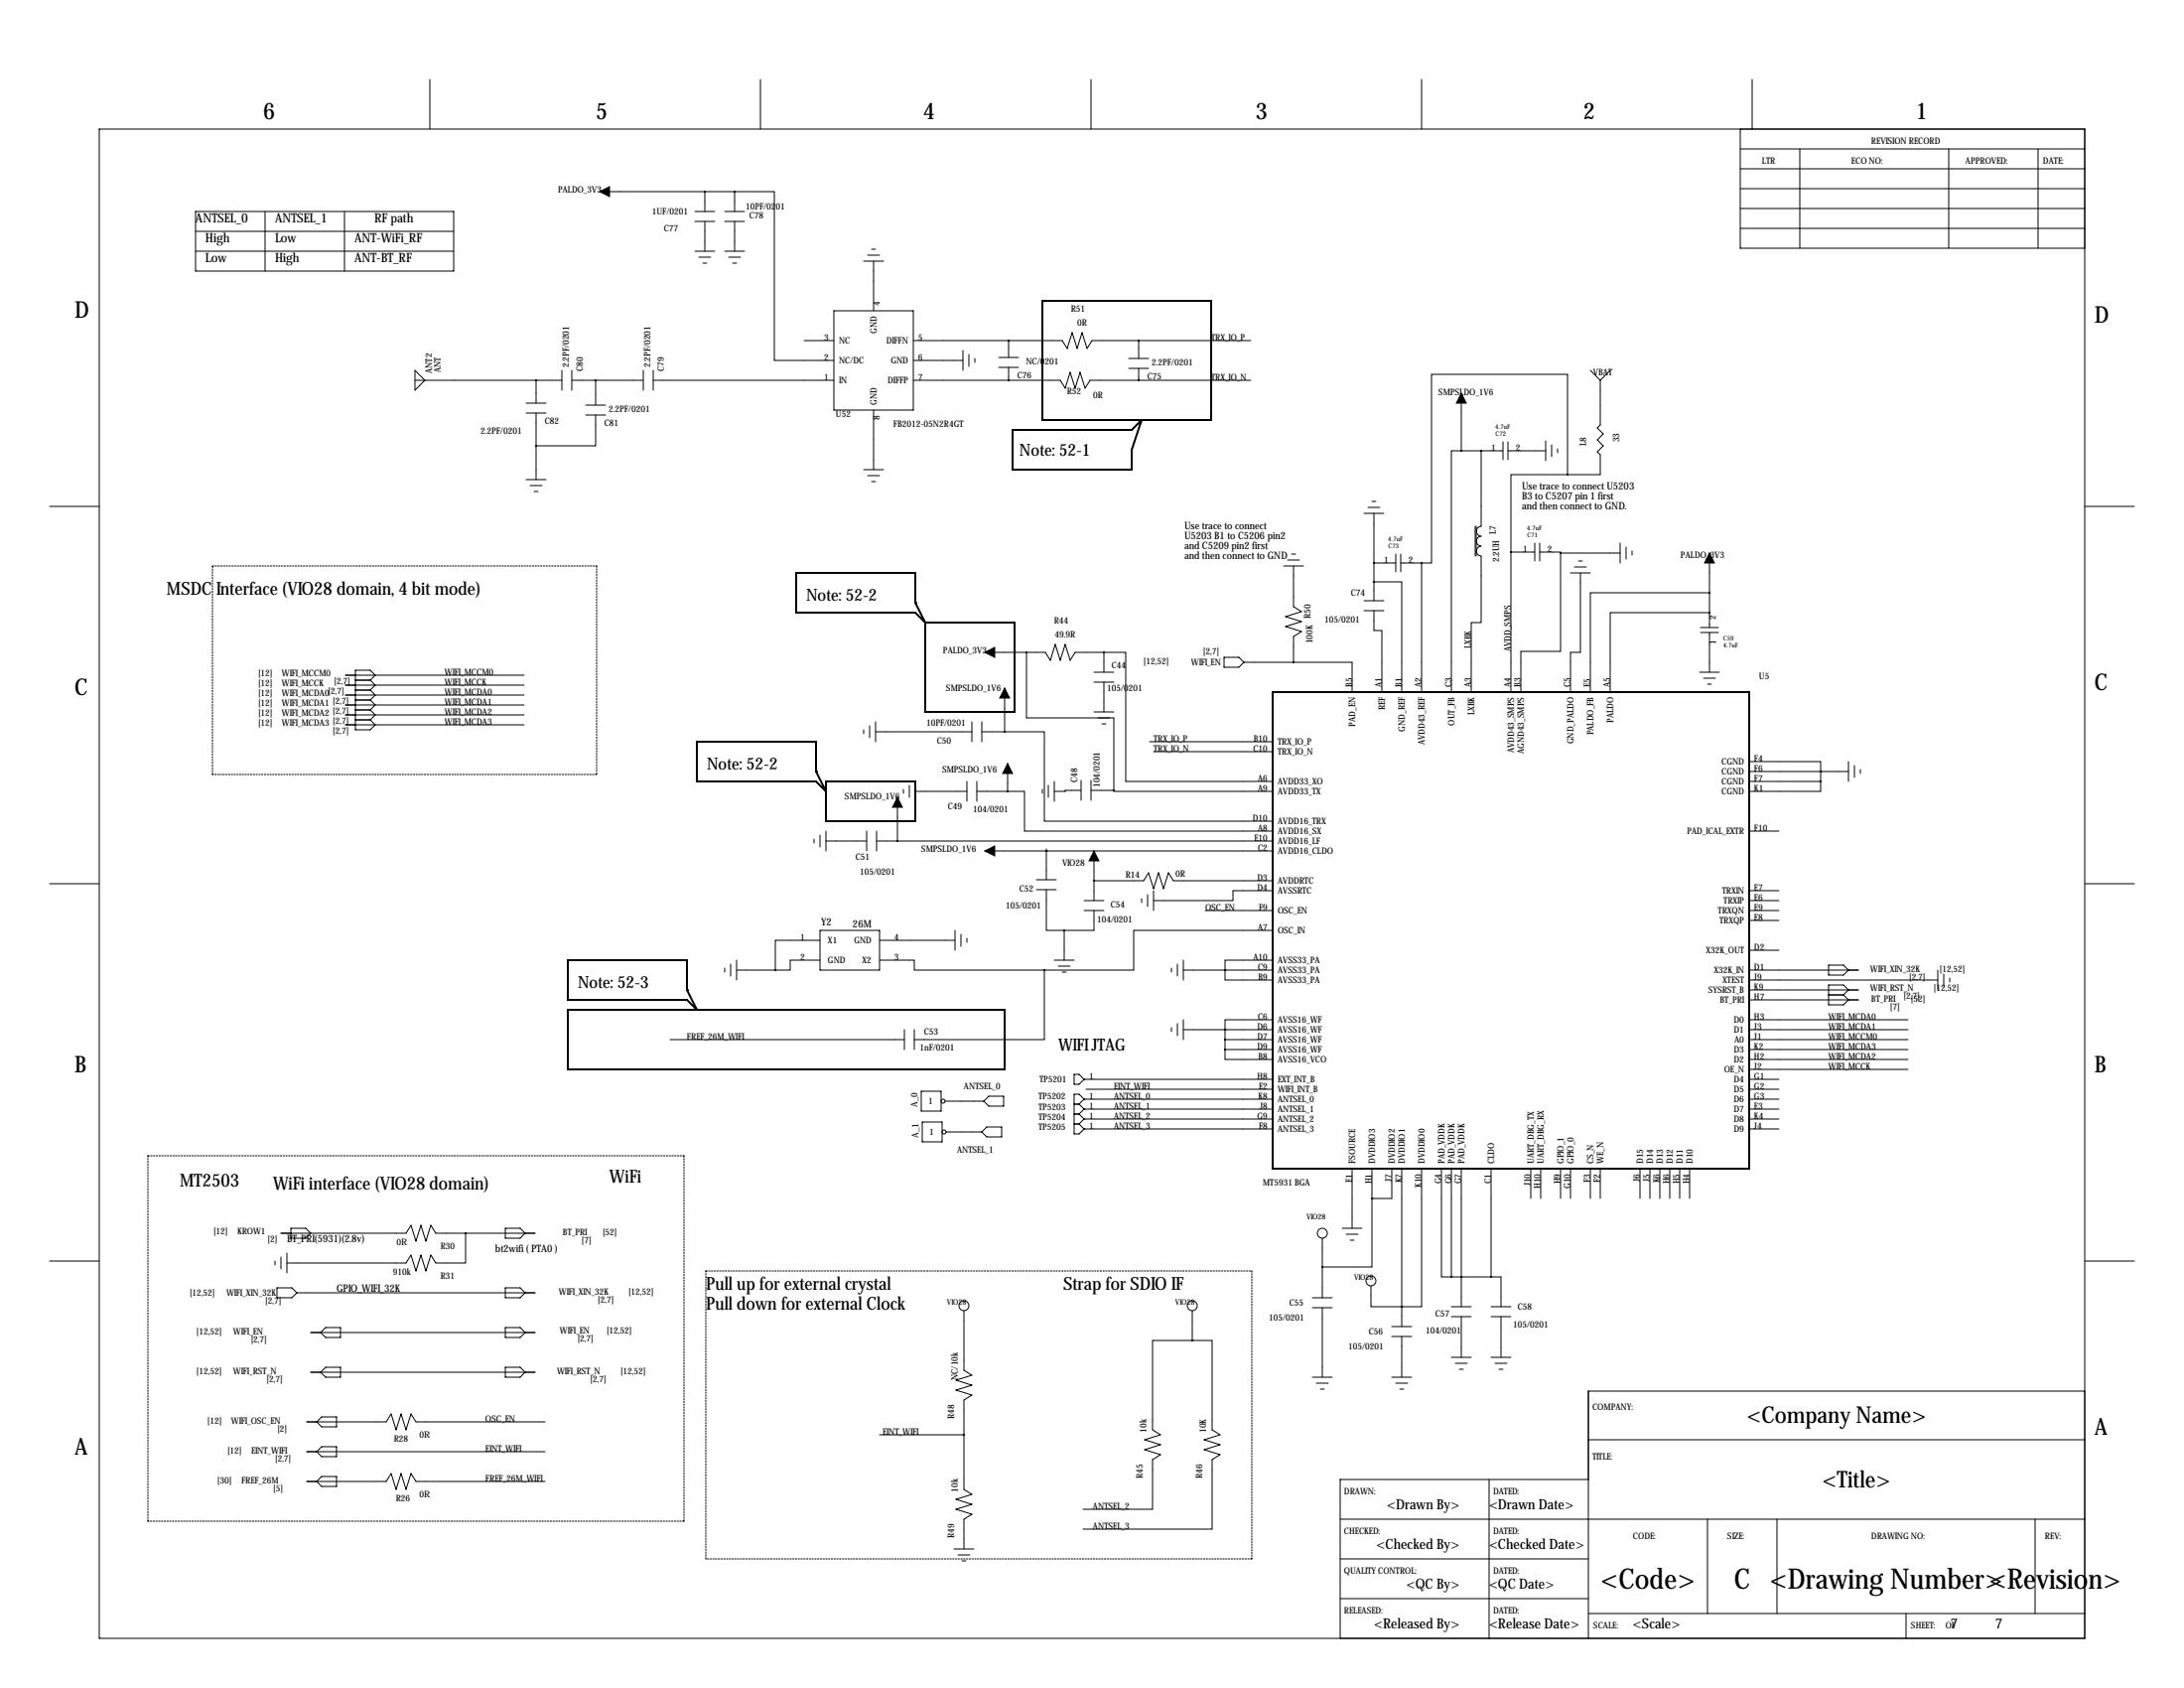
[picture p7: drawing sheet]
<svg xmlns="http://www.w3.org/2000/svg" width="559mm" height="432mm" viewBox="0 0 559 432" stroke-linecap="round" stroke-linejoin="round" font-family="sans-serif">
<g fill="none" stroke="#000" stroke-width=".25">
<path d="M25.4 33h508v386.1h-508zM110 20.3v12.7M194.6 20.3v12.7M279.1 20.3v12.7M363.7 20.3v12.7M445.3 38.1h88.1M445.3 33v30.5h88.1M448.3 20.3v12.7M460.5 38.1v25.4M498.6 38.1v25.4M521.5 38.1v25.4M50 54.1h66.1v15.2h-66.1z"/>
<path d="M50 59.2h66.1M67.8 54.1v15.2M88.1 54.1v15.2M153.4 49h34.6M177.8 54.1h5.1M177.8 56.6h5.1M180.3 49v5.1M180.3 56.6v7.7M185.4 54.1h5.1M185.4 56.6h5.1M188 49h10.1v43.2h15.3M188 49v5.1"/>
<path d="M188 56.6v7.7M445.3 48.3h88.1M445.3 43.2h88.1M445.3 53.3h88.1M445.3 58.4h88.1M50 64.3h66.1M177.8 64.3h5.1M178.8 65.8h3.1M179.8 67.3h1M185.4 64.3h5.1M186.4 65.8h3.1M187.5 67.3h1"/>
<path d="M213.4 79.5h20.3v25.4h-20.3zM221 66.8h5.1M222 65.3h3M223 63.8h1M223.5 66.8v12.7M106.2 97.3h37.6M106.2 94.7l2.5 2.6-2.5 2.5zM137.2 97.3v5.8M143.8 94.7v5.1M146.3 97.3h18.3M146.3 94.7v5.1M152.4 97.3v6.3"/>
<path d="M164.6 94.7v5.1M167.1 97.3h46.3M167.1 94.7v5.1M205.7 87.1h7.7M233.7 97.3h37.6l1.2 2 1.3-4.1 1.3 4.1 1.3-4.1 1.2 4.1 1.3-2h41.1M233.7 92.2h12.7M233.7 87.1h38.1l1.2 2.1 1.3-4.1 1.3 4.1 1.3-4.1 1.2 4.1 1.3-2.1h40.6M246.4 89.7v5M247.9 90.7v3M249.4 91.7v1M255.5 91.4h5.1M255.5 94h5.1"/>
<path d="M258.1 87.1v4.3M258.1 94v3.3M288.8 91.7h5.1M288.8 94.2h5.1M291.3 87.1v4.6M291.3 94.2v3.1M406.9 94.7l2.5 2.6M409.4 97.3v11.4l-.7 .8 1.5 1.5-1.5 1.5 1.5 1.5-1.5 1.6 .7 .7v5.1h-8.3M412 94.7l-2.6 2.6M134.6 103.1h5.1M134.6 105.7h5.1M137.2 105.7v17"/>
<path d="M149.9 103.6h5M149.9 106.2h5M152.4 106.2v7.8h-15.2M223.5 104.9v15.2M373.9 115.3h-2.6v61.7M373.9 100.6v14.7M373.9 115.3h10.7M379 115.3v19.3a1.27 1.27 0 0 0-1.3 1.3 1.27 1.27 0 0 0 1.3 1.3 1.27 1.27 0 0 0-1.3 1.2 1.27 1.27 0 0 0 1.3 1.3 1.27 1.27 0 0 0-1.3 1.3 1.27 1.27 0 0 0 1.3 1.2v17.1h-2.6v17.7M384.6 113v4.6M385.8 115.3h9.7M385.8 113v4.6M395.5 112.8v5.1"/>
<path d="M397 113.8v3M398.5 114.8v1M12.7 129.5h12.7M134.6 122.7h5.1M135.6 124.2h3.1M136.7 125.7h1M221 120.1h5.1M222 121.7h3M223 123.2h1M349 131.3h5.1M350 129.8h3.1M351 128.3h1"/>
<path d="M351.5 131.3v22.4M377.4 134.6v7.6M377.7 134.6v7.6M392.7 138.9v4.6M394 138.9v4.6M401.1 121.4h-14.5v19.8M401.1 121.4v-25.6h-34.8v48.2h-2.6M414.5 138.9v5.1M416.1 140v3M533.4 129.5h12.7M328.4 144.8h5.1M329.4 143.3h3.1"/>
<path d="M330.5 141.7h1M331 144.8v10.4l2 1.3-4.1 1.2 4.1 1.3-4.1 1.3 4.1 1.2-2 1.3v6.6M349 156.2h5.1M349 153.7h5.1M351.5 148.8h7.1v28.2M351.5 156.2v5.1h2.1v15.7M351.5 144h5.6M357.1 141.7v4.6M358.4 144h5.3M358.4 141.7v4.6M363.7 144v33M386.6 141.2v35.8"/>
<path d="M386.6 141.2h6.1M394 141.2h5.3v.3M399.3 141.5v25.1h-10.2v10.4M399.3 141.5h15.2M401.8 146.6h5.1M402.8 145h3.1M403.9 143.5h1M404.4 146.6v20.3h-2.6v10.1M417.6 141v1M437.4 151.6h-30.5v25.4M437.4 156.7h-25.4v20.3M437.4 141.5v19"/>
<path d="M88.4 172.7h45.7M88.4 177.8h45.7M88.4 175.3h45.7M90.9 174h3.8M90.9 176.5h3.8M90.9 179.1h3.8M94.7 174l1.3-1.3-1.3-1.3h-3.8v15.3h3.8l1.3-1.3-1.3-1.3M94.7 176.5l1.3 1.3-1.3 1.3M94.7 174l1.3 1.3-1.3 1.2M94.7 179.1l1.3 1.2-1.3 1.3M252 166.9h15.5l1.2 2 1.3-4.1 1.3 4.1 1.2-4.1 1.3 4.1 1.3-2h7.3M257 176v11.2"/>
<path d="M262.6 166.9v16.7h22.4v18.6M279.9 174.5h5.1M279.9 172h5.1M282.4 166.9h5.6v33h37.6M282.4 166.9v5.1M282.4 174.5v7.6M313.2 168.1h3.8l1.3 1.3-1.3 1.3h-3.8zM318.3 169.4h27.6v7.6M434.8 172h5.1M435.1 160.5h4.6M435.1 161.8h4.6M435.9 173.5h3"/>
<path d="M436.9 175h1M437.4 161.8v10.2M88.4 180.3h45.7M88.4 182.9h45.7M88.4 185.4h45.7M90.9 181.6h3.8M90.9 184.1h3.8M94.7 181.6l1.3 1.3-1.3 1.2M221 186.7v1M222.5 185.7v3M224 187.2h24.7M224 184.7v5"/>
<path d="M234.2 199.9v5.1M247.4 199.9v5.1M248.7 184.7v5M249.9 199.9v5.1M251.2 184.7v5M251.2 187.2h5.8M257 187.2h10.2v22.9h58.4M257.8 195.3v7.1M269.7 199.9v5.1M276.6 199.6v5.1M279.1 199.6v5.1M279.9 182.1h5.1"/>
<path d="M280.9 183.6h3.1M281.9 185.2h1.1M294.1 189.7h31.5M295.1 192.3h30.5M447.5 194.8h18.3v2.6M447.5 197.4h25.4M447.5 199.9h18.3M465.8 197.4h.1M465.8 199.9v2.5h-18.3M465.8 197.4v2.5M472.9 194.8v5.1M474.5 195.8v3.1"/>
<path d="M476 196.8v1.1M208.3 214.6v1M209.8 213.6v3.1M211.3 215.1h10.4M211.3 212.6v5.1M221.7 212.6v5.1M224.3 215.1h101.3M224.3 212.6v5.1M229.6 204v11.1M231.1 201.9v1M232.7 200.9v3.1M234.2 202.4h13.2"/>
<path d="M249.9 202.4h7.9M252 217.7h73.6M257.8 202.4h4.3v10.2h63.5M266.7 201.9v1M267.7 217.7h.1M267.7 217.2v7.8M268.2 200.9v3.1M276.6 202.2h-4.1v.2h-2.8M279.1 202.2h5.9M279.9 217.7v12.7M285 202.2v.2h40.6M447.5 212.6h7.7"/>
<path d="M12.7 226.1h12.7M209.8 238h15.2v10.2h-15.2zM244.3 238v5.1M245.9 239v3.1M265.2 225h5.1M265.2 227.6h5.1M267.7 227.6v10.4h4.6M272.3 238v7.6M277.4 232.9h5M277.4 230.4h5M279.9 232.9v5.1h-7.6M279.9 225.3h12.7l1.3-2 1.2 4 1.3-4 1.3 4 1.3-4 1.2 2h25.4"/>
<path d="M292.1 229.9v1M293.6 228.9v3M295.1 227.8v5.1M308.4 232.9h17.2M325.6 227.8h-10.1v2.6h-20.4M325.6 238h-35.5v10.2h-22.9M447.5 232.9h7.7M447.5 227.8h7.7M447.5 230.4h7.7M447.5 235.5h7.7M533.4 226.1h12.7M185.4 247.6v1.1"/>
<path d="M186.9 246.6v3.1M188.5 248.2h9.9M188.5 245.6v5.1M209.8 240.5h-11.4v7.7M209.8 245.6h-7.6v2.6h-3.8M225 245.6h8.9v2.6h33.3M225 240.5h19.3M247.4 240v1M267.2 248.2v17.7h-33.3M269.7 245.6h5.1M270.8 247.1h3M271.8 248.7h1"/>
<path d="M299.7 247.6v1.1M301.2 246.6v3.1M302.8 248.2h22.8M302.8 245.6v5.1M313.4 248.2v2.5h12.2M313.4 248.2h.1M325.6 245.6h-12.2v2.6M447.5 253.2h28M447.5 255.8h28M447.5 248.2h28M447.5 250.7h48.3M447.5 243.1h7.7"/>
<path d="M467.9 252h3.8l1.2 1.2-1.2 1.3 1.2 1.3-1.2 1.2h-3.8zM467.9 246.9h3.8l1.2 1.3-1.2 1.2h-3.8zM467.9 254.5h3.8M495.8 248.2v5M497.3 249.2v3M498.9 250.2v1M171.4 265.9h60M231.4 263.4v5.1M233.9 263.4v5.1M235.7 279.1h5.1v5.1h-5.1zM274.8 274.8h1.3l1.3 1.3-1.3 1.3h-1.3zM277.4 276.1h.1"/>
<path d="M277.4 276.1h48.2M277.9 278.6h47.7M299.7 262.9v1M301.2 261.9v3M302.8 263.4h22.8M302.8 260.9v5M313.4 268.5v2.5h12.2M313.4 263.4h.1M313.4 268.5h12.2M313.4 265.9h12.2M313.4 263.4v5.1M325.6 260.9h-12.2v2.5"/>
<path d="M447.5 276.1h7.7M447.5 260.9h40.7M447.5 263.4h40.7M447.5 271h40.7M447.5 268.5h40.7M447.5 265.9h40.7M447.5 278.6h7.7M447.5 273.6h40.7M236 287h5v5.1h-5zM241.8 281.7h9.9M242.1 289.6h9.1M252.5 288.3h3.8v2.5h-3.8l-1.3-1.2z"/>
<path d="M253 280.4h3.8v2.6h-3.8l-1.3-1.3zM274.8 285h1.3M274.8 282.4h1.3M274.8 287.5h1.3M276.1 282.4l1.3 1.3M276.1 285l1.3 1.3M276.1 287.5l1.3 1.3M277.4 283.7h.1M277.4 281.2h.1M277.4 286.3h.1M277.4 288.8h.1M277.4 283.7l-1.3 1.3"/>
<path d="M277.4 281.2l-1.3-1.3h-1.3v10.2h1.3l1.3-1.3M277.4 283.7h48.2M277.4 281.2l-1.3 1.2M277.4 281.2h48.2M277.4 288.8h48.2M277.4 286.3h48.2M277.4 286.3l-1.3 1.2M345.9 299v15.2M351 299v7.6M356.1 299v7.6h-5.1M358.6 299v40.3M363.7 299v35.3h-5.1"/>
<path d="M368.8 299v27.6h2.5M371.3 299v27.6M373.9 299v35.3M381.5 299v27.6M391.7 299v7.6M394.2 299v7.6M399.3 299v7.6M401.8 299v7.6M406.9 299v7.6M409.4 299v7.6M419.6 299v7.6M422.1 299v7.6"/>
<path d="M424.7 299v7.6M427.2 299v7.6M429.8 299v7.6M432.3 299v7.6M447.5 283.7h7.7M447.5 281.2h7.7M447.5 288.8h7.7M447.5 286.3h7.7M71.9 315.5h32l1.3-2.1 1.2 4.1 1.3-4.1 1.3 4.1 1.2-4.1 1.3 2.1h25.4M74.4 314.2h3.8l1.3 1.3-1.3 1.2h-3.8zM119.1 315.5v7.6h-7.6l-1.3-2-1.2 4-1.3-4-1.3 4-1.2-4-1.3 2h-30.5M129.3 314.2h3.8l1.3 1.3-1.3 1.2h-3.8z"/>
<path d="M338.3 316.7v15.3M343.4 314.2h5.1M344.4 315.7h3.1M345.4 317.2h1.1M351 306.6v17.5h-12.7M351 306.6h.1M12.7 322.6h12.7M70.4 322.6v1M70.9 329.4h3.8l1.2 1.3-1.2 1.3h-3.8zM71.9 321.6v3M73.4 320.5v5.1M75.9 330.7h61"/>
<path d="M129.3 329.4h3.8l1.3 1.3-1.3 1.3h-3.8zM129.3 339.6h3.8l1.3 1.3-1.3 1.2h-3.8zM246.6 335.3v15.2l2.1 1.3-4.1 1.3 4.1 1.2-4.1 1.3 4.1 1.3-2.1 1.2v22.9l2.1 1.3-4.1 1.2 4.1 1.3-4.1 1.3 4.1 1.2-2.1 1.3v7.6M305.1 335.3v7.6M335.8 332h5.1M335.8 334.5h5.1M338.3 334.5v17.8M350.8 328.9v5.4h7.8M356.1 339.3h5.1M358.6 334.3h.1M371.3 334.3h5.1M371.3 336.8h5.1"/>
<path d="M371.3 326.6h10.2M373.9 326.6h.1M373.9 336.8v10.4M381.5 326.6h2.5v7.7M381.5 334.3h5.1M381.5 336.8h5.1M384 336.8v10.4M533.4 322.6h12.7M79.5 340.9h57.4M79.5 351h57.4M82 351l1.3-1.2h3.8v2.5h-3.8zM82 340.9l1.3-1.3h3.8v2.5h-3.8z"/>
<path d="M129.3 349.8h3.8l1.3 1.2-1.3 1.3h-3.8zM305.1 342.9h-10.2v22.9l2 1.2-4 1.3 4 1.3-4 1.2 4 1.3-2 1.3v12.7h-17.8M305.1 342.9h5v22.9l2.1 1.2-4.1 1.3 4.1 1.3-4.1 1.2 4.1 1.3-2.1 1.3v17.8h-33M335.8 352.3h5.1M336.8 353.8h3.1M337.8 355.3h1M356.1 341.9h5.1M356.1 352.3h5.1M357.1 353.8h3.1M358.1 355.3h1.1M358.6 341.9v10.4M371.3 347.2h5.1"/>
<path d="M372.4 348.7h3M373.4 350.3h1M381.5 347.2h5.1M382.5 348.7h3.1M383.5 350.3h1.1M533.4 355.9h-127v63.2M78.5 379h20.3l1.3-2.1 1.2 4.1 1.3-4.1 1.3 4.1 1.3-4.1 1.2 2.1h33M78.5 363.7h20.3l1.3-2 1.2 4.1 1.3-4.1 1.3 4.1 1.3-4.1 1.2 2h33M78.5 371.3h60.9M81 363.7l1.3-1.2h3.8v2.5h-3.8zM81 371.3l1.3-1.2h3.8v2.5h-3.8zM81 379l1.3-1.3h3.8v2.5h-3.8z"/>
<path d="M225 367h21.6M381 378.5v40.6M406.4 368.3h127M406.4 378.5h-63.5v40.6M244.1 396.2h5.1M245.1 397.8h3.1M246.1 399.3h1M342.9 388.6h190.5M342.9 398.8h63.5M436.9 388.6v24.1M454.7 388.6v24.1M520.7 388.6v24.1"/>
<path d="M342.9 408.9h63.5M406.4 412.7h127M487.7 412.7v6.4"/>
<circle cx="241.3" cy="281.7" r=".51"/>
<circle cx="241.6" cy="289.6" r=".51"/>
<circle cx="338.3" cy="315.5" r="1.27"/>
<circle cx="246.6" cy="334" r="1.27"/>
<circle cx="305.1" cy="334" r="1.27"/>
<circle cx="350.8" cy="327.7" r="1.27"/>
</g>
<path d="M54.4 144.8h98.3M152.7 144.8v53.3M54.4 198.1v-53.3M152.7 198.1h-98.3M37.8 295.7h137.2M175 295.7v93.4M180.6 325.1h139.7M320.3 325.1v73.7M37.8 389.1v-93.4M175 389.1h-137.2M180.6 398.8v-73.7M320.3 398.8h-139.7" fill="none" stroke="#000" stroke-width=".25" stroke-dasharray=".4 .4"/>
<g fill="none" stroke="#000" stroke-width=".51">
<path d="M266.7 77h43.2v30.4h-43.2zM259.1 110h30.5l2.5-2.6-2.5 7.7v5h-30.5zM292.1 107.4h.1M234.2 154.2h.1M234.2 154.2v-7.6h-30.5v10.1h30.5l2.5 2.6M234.2 154.2l2.5 5.1M236.7 159.3h22.9v22.8h-22.9zM325.6 177h121.9v122h-121.9zM178.3 189.7h30.5v7.7l2.5 5-2.5-2.5h-30.5zM208.8 197.4h.1M211.3 199.9h22.9v10.2h-22.9zM145.3 245.6h30.5v7.6l2.5 5.1-2.5-2.5h-30.5z"/>
<path d="M145.3 258.3h111.7v15.3h-111.7zM175.8 253.2h.1"/>
</g>
<path d="M153.4 49l2.6-1.2v2.5zM373.9 100.6l1.3 2.5h-2.6zM437.4 141.5l1.3 2.5h-2.6zM252 166.9l2.5-1.3v2.5zM257 176l1.3 2.6h-2.5zM257.8 195.3l1.3 2.6h-2.6zM229.6 204l1.3 2.5h-2.6zM252 217.7l2.5-1.3v2.5zM279.9 217.7l1.3 2.5h-2.6z" fill="#000" stroke="#000" stroke-width=".25"/>
<path d="M378.9 115.3a.05 .05 0 0 0 .1 0 .05 .05 0 0 0-.1 0zM257 187.2a.05 .05 0 0 0 .1 0 .05 .05 0 0 0-.1 0zM371.3 326.6a.05 .05 0 0 0 .1 0 .05 .05 0 0 0-.1 0zM282.4 166.9a.05 .05 0 0 0 .1 0 .05 .05 0 0 0-.1 0zM401 121.4a.05 .05 0 0 0 .1 0 .05 .05 0 0 0-.1 0zM246.6 367a.05 .05 0 0 0 .1 0 .05 .05 0 0 0-.1 0zM465.8 197.4a.05 .05 0 0 0 .1 0 .05 .05 0 0 0-.1 0zM313.4 268.5a.05 .05 0 0 0 .1 0 .05 .05 0 0 0-.1 0zM351.5 144a.05 .05 0 0 0 .1 0 .05 .05 0 0 0-.1 0zM465.8 199.9a.05 .05 0 0 0 .1 0 .05 .05 0 0 0-.1 0zM313.4 248.2a.05 .05 0 0 0 .1 0 .05 .05 0 0 0-.1 0zM351.5 148.8a.05 .05 0 0 0 .1 0 .05 .05 0 0 0-.1 0zM313.4 263.4a.05 .05 0 0 0 .1 0 .05 .05 0 0 0-.1 0zM313.4 265.9a.05 .05 0 0 0 .1 0 .05 .05 0 0 0-.1 0zM180.3 49a.05 .05 0 0 0 .1 0 .05 .05 0 0 0-.1 0zM187.9 49a.05 .05 0 0 0 .1 0 .05 .05 0 0 0-.1 0zM262.6 166.9a.05 .05 0 0 0 .1 0 .05 .05 0 0 0-.1 0zM358.6 334.3a.05 .05 0 0 0 .1 0 .05 .05 0 0 0-.1 0zM305 342.9a.05 .05 0 0 0 .1 0 .05 .05 0 0 0-.1 0zM313.4 248.2a.05 .05 0 0 0 .1 0 .05 .05 0 0 0-.1 0zM313.4 263.4a.05 .05 0 0 0 .1 0 .05 .05 0 0 0-.1 0zM465.8 197.4a.05 .05 0 0 0 .1 0 .05 .05 0 0 0-.1 0zM358.6 334.3a.05 .05 0 0 0 .1 0 .05 .05 0 0 0-.1 0zM330.9 169.4a.05 .05 0 0 0 .1 0 .05 .05 0 0 0-.1 0zM291.3 87.1a.05 .05 0 0 0 .1 0 .05 .05 0 0 0-.1 0zM291.3 97.3a.05 .05 0 0 0 .1 0 .05 .05 0 0 0-.1 0zM258 87.1a.05 .05 0 0 0 .1 0 .05 .05 0 0 0-.1 0zM258 97.3a.05 .05 0 0 0 .1 0 .05 .05 0 0 0-.1 0zM137.1 114a.05 .05 0 0 0 .1 0 .05 .05 0 0 0-.1 0zM137.1 97.3a.05 .05 0 0 0 .1 0 .05 .05 0 0 0-.1 0z" fill="#000" stroke="#000" stroke-width=".51"/>
<g font-size="7.3">
<text x="409.6" y="406.3">&lt;Code&gt;</text>
<text x="443.7" y="406.3">C &lt;Drawing Number&gt;</text>
<text x="509" y="406.3">&lt;Revision&gt;</text>
</g>
<g font-size="5.9">
<text x="67.3" y="30.5">6</text>
<text x="152.4" y="30.5">5</text>
<text x="236.2" y="30.5">4</text>
<text x="321.3" y="30.5">3</text>
<text x="405.1" y="30.5">2</text>
<text x="490.2" y="30.5">1</text>
<text x="19" y="81.3">D</text>
<text x="535.9" y="82.6">D</text>
<text x="19" y="177.8">C</text>
<text x="535.9" y="176.5">C</text>
<text x="19" y="274.3">B</text>
<text x="535.9" y="274.3">B</text>
<text x="447" y="363.9">&lt;Company Name&gt;</text>
<text x="535.9" y="367">A</text>
<text x="19" y="372.1">A</text>
<text x="466.3" y="380.4">&lt;Title&gt;</text>
</g>
<g font-size="4.6">
<text x="42.7" y="152.1">MSDC Interface (VIO28 domain, 4 bit mode)</text>
<text x="46" y="303.5">MT2503</text>
<text x="69.8" y="304.3">WiFi interface (VIO28 domain)</text>
<text x="156" y="302.5">WiFi</text>
<text x="180.6" y="329.9">Pull up for external crystal</text>
<text x="272" y="329.9">Strap for SDIO IF</text>
<text x="180.6" y="335">Pull down for external Clock</text>
</g>
<g font-size="4.3">
<text x="260.9" y="116.6">Note: 52-1</text>
<text x="206.2" y="153.7">Note: 52-2</text>
<text x="180.8" y="196.8">Note: 52-2</text>
<text x="147.8" y="252.7">Note: 52-3</text>
<text x="270.8" y="268.7">WIFI JTAG</text>
</g>
<g font-size="3.6">
<text x="354.9" y="386">&lt;Drawn By&gt;</text>
<text x="381" y="386">&lt;Drawn Date&gt;</text>
<text x="352.2" y="396.2">&lt;Checked By&gt;</text>
<text x="381" y="396.2">&lt;Checked Date&gt;</text>
<text x="359.9" y="406.3">&lt;QC By&gt;</text>
<text x="381" y="406.3">&lt;QC Date&gt;</text>
<text x="351.6" y="416.5">&lt;Released By&gt;</text>
<text x="381" y="416.5">&lt;Release Date&gt;</text>
<text x="417.8" y="416.5">&lt;Scale&gt;</text>
<text x="499.1" y="416.5">7</text>
<text x="510.5" y="416.5">7</text>
</g>
<g font-size="3.3">
<text x="50" y="56.9">ANTSEL_0</text>
<text x="70.4" y="56.9">ANTSEL_1</text>
<text x="95.8" y="56.9">RF path</text>
<text x="52.6" y="62">High</text>
<text x="70.4" y="62">Low</text>
<text x="90.7" y="62">ANT-WiFi_RF</text>
<text x="52.6" y="67.1">Low</text>
<text x="70.4" y="67.1">High</text>
<text x="90.7" y="67.1">ANT-BT_RF</text>
</g>
<g font-size="2.6">
<text x="389.4" y="125.2">Use trace to connect U5203</text>
<text x="389.4" y="127.8">B3 to C5207 pin 1 first</text>
<text x="389.4" y="130.3">and then connect to GND.</text>
<text x="303" y="135.4">Use trace to connect</text>
<text x="303" y="137.9">U5203 B1 to C5206 pin2</text>
<text x="303" y="140.5">and C5209 pin2 first</text>
<text x="303" y="143">and then connect to GND</text>
<text x="210.1" y="236.7">Y2</text>
<text x="218.2" y="237.2">26M</text>
<text x="73.4" y="317.8">BT_PRI(5931)(2.8v)</text>
<text x="126.7" y="320.3">bt2wifi ( PTA0 )</text>
<text x="86.1" y="330.5">GPIO_WIFI_32K</text>
</g>
<g font-size="2.3">
<text x="450.8" y="41.9">LTR</text>
<text x="473.7" y="41.9">ECO NO:</text>
<text x="478.8" y="36.8">REVISION RECORD</text>
<text x="502.9" y="41.9">APPROVED:</text>
<text x="522.7" y="41.9">DATE:</text>
<text x="142.7" y="49.3">PALDO_3V3</text>
<text x="190.8" y="53.6">10PF/0201</text>
<text x="166.8" y="54.9">1UF/0201</text>
<text x="169.9" y="59.2">C77</text>
<text x="191.7" y="55.9">C78</text>
<text x="225.1" y="78.2" transform="rotate(-90 225.1 78.2)">4</text>
<text x="274" y="79.8">R51</text>
<text x="275.6" y="83.3">0R</text>
<text x="210.9" y="87.1">3</text>
<text x="214.6" y="87.9">NC</text>
<text x="224.3" y="85.3" transform="rotate(-90 224.3 85.3)">GND</text>
<text x="226.7" y="87.9">DIFFN</text>
<text x="234.9" y="87.1">5</text>
<text x="309.9" y="87.1">TRX_IO_P</text>
<text x="110.5" y="95.5" transform="rotate(-90 110.5 95.5)">ANT2</text>
<text x="112.8" y="95.3" transform="rotate(-90 112.8 95.3)">ANT</text>
<text x="145.6" y="93.9" transform="rotate(-90 145.6 93.9)">2.2PF/0201</text>
<text x="149.1" y="95.1" transform="rotate(-90 149.1 95.1)">C80</text>
<text x="166.4" y="93.9" transform="rotate(-90 166.4 93.9)">2.2PF/0201</text>
<text x="169.9" y="95.1" transform="rotate(-90 169.9 95.1)">C79</text>
<text x="210.9" y="92.2">2</text>
<text x="214.6" y="93">NC/DC</text>
<text x="227.9" y="93">GND</text>
<text x="234.9" y="92.2">6</text>
<text x="262.5" y="93.2">NC/0201</text>
<text x="294.7" y="93.5">2.2PF/0201</text>
<text x="210.9" y="97.3">1</text>
<text x="214.6" y="98">IN</text>
<text x="227.1" y="98">DIFFP</text>
<text x="234.9" y="97.3">7</text>
<text x="260.3" y="96.8">C76</text>
<text x="273" y="100.8">R52</text>
<text x="279.7" y="101.9">0R</text>
<text x="293.6" y="97">C75</text>
<text x="309.9" y="97.3">TRX_IO_N</text>
<text x="368" y="101.1">SMPSLDO_1V6</text>
<text x="407.7" y="96">VBAT</text>
<text x="155.8" y="105.4">2.2PF/0201</text>
<text x="213.9" y="106.7">U52</text>
<text x="224.3" y="103.6" transform="rotate(-90 224.3 103.6)">GND</text>
<text x="225.1" y="107.4" transform="rotate(-90 225.1 107.4)">8</text>
<text x="123" y="111">2.2PF/0201</text>
<text x="139.4" y="108.5">C82</text>
<text x="154.6" y="109">C81</text>
<text x="228.6" y="109.2">FB2012-05N2R4GT</text>
<text x="405.9" y="114" transform="rotate(-90 405.9 114)">L8</text>
<text x="414.3" y="113.1" transform="rotate(-90 414.3 113.1)">33</text>
<text x="381.6" y="115.3">1</text>
<text x="387.9" y="115.3">2</text>
<text x="382.8" y="136.8" transform="rotate(-90 382.8 136.8)">L7</text>
<text x="383.5" y="143.8" transform="rotate(-90 383.5 143.8)">2.2UH</text>
<text x="389.7" y="141.2">1</text>
<text x="396" y="141.2">2</text>
<text x="430" y="142.7">PALDO_3V3</text>
<text x="354.2" y="144">1</text>
<text x="360.4" y="144">2</text>
<text x="345.6" y="152.4">C74</text>
<text x="269.7" y="159.5">R44</text>
<text x="338.9" y="159.3">105/0201</text>
<text x="439" y="158.5" transform="rotate(-90 439 158.5)">2</text>
<text x="241.3" y="167.1">PALDO_3V3</text>
<text x="269.9" y="163.1">49.9R</text>
<text x="307.8" y="167.4">[2,7]</text>
<text x="335.8" y="164.7" transform="rotate(-90 335.8 164.7)">100K R50</text>
<text x="376.4" y="165.9" transform="rotate(-90 376.4 165.9)">LXBK</text>
<text x="386.6" y="166.6" transform="rotate(-90 386.6 166.6)">AVDD_SMPS</text>
<text x="439" y="164.8" transform="rotate(-90 439 164.8)">1</text>
<text x="66" y="173">[12]</text>
<text x="72.1" y="173">WIFI_MCCM0</text>
<text x="113.8" y="172.7">WIFI_MCCM0</text>
<text x="284.4" y="171">C44</text>
<text x="292.6" y="169.9">[12,52]</text>
<text x="304.8" y="170.2">WIFI_EN</text>
<text x="450.1" y="173.7">U5</text>
<text x="66" y="178.1">[12]</text>
<text x="66" y="175.5">[12]</text>
<text x="72.1" y="178.1">WIFI_MCDA0[2,7]</text>
<text x="72.1" y="175.5">WIFI_MCCK</text>
<text x="85.5" y="175">[2,7]</text>
<text x="113.8" y="177.8">WIFI_MCDA0</text>
<text x="113.8" y="175.3">WIFI_MCCK</text>
<text x="242.1" y="176.8">SMPSLDO_1V6</text>
<text x="283.2" y="176.8">105/0201</text>
<text x="345.9" y="175.8" transform="rotate(-90 345.9 175.8)">B5</text>
<text x="353.6" y="175.8" transform="rotate(-90 353.6 175.8)">A1</text>
<text x="358.6" y="175.8" transform="rotate(-90 358.6 175.8)">B1</text>
<text x="363.7" y="175.8" transform="rotate(-90 363.7 175.8)">A2</text>
<text x="371.3" y="175.8" transform="rotate(-90 371.3 175.8)">C3</text>
<text x="376.4" y="175.8" transform="rotate(-90 376.4 175.8)">A3</text>
<text x="386.6" y="175.8" transform="rotate(-90 386.6 175.8)">A4</text>
<text x="389.1" y="175.8" transform="rotate(-90 389.1 175.8)">B3</text>
<text x="401.8" y="175.8" transform="rotate(-90 401.8 175.8)">C5</text>
<text x="406.9" y="175.8" transform="rotate(-90 406.9 175.8)">E5</text>
<text x="412" y="175.8" transform="rotate(-90 412 175.8)">A5</text>
<text x="66" y="180.6">[12]</text>
<text x="66" y="183.1">[12]</text>
<text x="66" y="185.7">[12]</text>
<text x="72.1" y="180.6">WIFI_MCDA1 [2,7]</text>
<text x="72.1" y="183.1">WIFI_MCDA2 [2,7]</text>
<text x="72.1" y="185.7">WIFI_MCDA3 [2,7]</text>
<text x="113.8" y="180.3">WIFI_MCDA1</text>
<text x="113.8" y="185.4">WIFI_MCDA3</text>
<text x="113.8" y="182.9">WIFI_MCDA2</text>
<text x="237" y="185.7">10PF/0201</text>
<text x="346.7" y="185.8" transform="rotate(-90 346.7 185.8)">PAD_EN</text>
<text x="354.3" y="181.7" transform="rotate(-90 354.3 181.7)">REF</text>
<text x="372.1" y="185.6" transform="rotate(-90 372.1 185.6)">OUT_FB</text>
<text x="377.2" y="182.9" transform="rotate(-90 377.2 182.9)">LXBK</text>
<text x="412.8" y="184.9" transform="rotate(-90 412.8 184.9)">PALDO</text>
<text x="85.1" y="187.7">[2,7]</text>
<text x="239.7" y="190.2">C50</text>
<text x="295.1" y="189.7">TRX_IO_P</text>
<text x="320.8" y="189.7">B10</text>
<text x="326.9" y="190.5">TRX_IO_P</text>
<text x="359.4" y="187.1" transform="rotate(-90 359.4 187.1)">GND_REF</text>
<text x="364.5" y="190.6" transform="rotate(-90 364.5 190.6)">AVDD43_REF</text>
<text x="402.6" y="190.3" transform="rotate(-90 402.6 190.3)">GND_PALDO</text>
<text x="407.7" y="188.1" transform="rotate(-90 407.7 188.1)">PALDO_FB</text>
<text x="241" y="197.6">SMPSLDO_1V6</text>
<text x="295.1" y="192.3">TRX_IO_N</text>
<text x="320.7" y="192.3">C10</text>
<text x="326.9" y="193">TRX_IO_N</text>
<text x="387.4" y="192.5" transform="rotate(-90 387.4 192.5)">AVDD43_SMPS</text>
<text x="389.9" y="192.8" transform="rotate(-90 389.9 192.8)">AGND43_SMPS</text>
<text x="440.5" y="195.6">CGND</text>
<text x="448.8" y="197.4">F6</text>
<text x="448.8" y="194.8">F4</text>
<text x="275.6" y="200.2" transform="rotate(-90 275.6 200.2)">C48</text>
<text x="281.4" y="201.4" transform="rotate(-90 281.4 201.4)">104/0201</text>
<text x="321.9" y="202.4">A9</text>
<text x="321.9" y="199.9">A6</text>
<text x="326.9" y="203.2">AVDD33_TX</text>
<text x="326.9" y="200.7">AVDD33_XO</text>
<text x="440.5" y="198.1">CGND</text>
<text x="440.5" y="200.7">CGND</text>
<text x="440.5" y="203.2">CGND</text>
<text x="448.8" y="199.9">F7</text>
<text x="448.8" y="202.4">K1</text>
<text x="216.2" y="204.5">SMPSLDO_1V6</text>
<text x="242.5" y="207">C49</text>
<text x="248.9" y="207.8">104/0201</text>
<text x="320.5" y="210.1">D10</text>
<text x="320.9" y="215.1">E10</text>
<text x="321.9" y="212.6">A8</text>
<text x="326.9" y="210.8">AVDD16_TRX</text>
<text x="326.9" y="215.9">AVDD16_LF</text>
<text x="326.9" y="213.4">AVDD16_SX</text>
<text x="431.7" y="213.4">PAD_ICAL_EXTR</text>
<text x="448.8" y="212.6">F10</text>
<text x="218.9" y="220">C51</text>
<text x="235.7" y="217.9">SMPSLDO_1V6</text>
<text x="271.8" y="221.5">VIO28</text>
<text x="321.9" y="217.7">C2</text>
<text x="326.9" y="218.4">AVDD16_CLDO</text>
<text x="220" y="223.8">105/0201</text>
<text x="288" y="224.5">R14</text>
<text x="300.8" y="224.3">0R</text>
<text x="321.7" y="225.3">D3</text>
<text x="321.7" y="227.8">D4</text>
<text x="326.9" y="226.1">AVDDRTC</text>
<text x="448.8" y="227.8">E7</text>
<text x="257.3" y="232.4">105/0201</text>
<text x="260.8" y="228.1">C52</text>
<text x="284.2" y="232.2">C54</text>
<text x="308.4" y="232.9">OSC_EN</text>
<text x="322.1" y="232.9">F9</text>
<text x="326.9" y="233.7">OSC_EN</text>
<text x="326.9" y="228.6">AVSSRTC</text>
<text x="439.6" y="233.7">TRXQN</text>
<text x="440.6" y="228.6">TRXIN</text>
<text x="441" y="231.1">TRXIP</text>
<text x="448.8" y="230.4">E6</text>
<text x="448.8" y="232.9">E9</text>
<text x="280.7" y="236">104/0201</text>
<text x="321.9" y="238">A7</text>
<text x="326.9" y="238.8">OSC_IN</text>
<text x="440" y="236.2">TRXQP</text>
<text x="448.8" y="235.5">E8</text>
<text x="204.8" y="240.5">1</text>
<text x="204.8" y="245.6">2</text>
<text x="211.8" y="241.3">X1</text>
<text x="218.5" y="241.3">GND</text>
<text x="228.9" y="245.6">3</text>
<text x="228.9" y="240.5">4</text>
<text x="320.7" y="245.6">A10</text>
<text x="436.5" y="243.8">X32K_OUT</text>
<text x="448.8" y="243.1">D2</text>
<text x="211.8" y="246.4">GND</text>
<text x="220.6" y="246.4">X2</text>
<text x="321.9" y="248.2">C9</text>
<text x="322" y="250.7">B9</text>
<text x="326.9" y="248.9">AVSS33_PA</text>
<text x="326.9" y="251.5">AVSS33_PA</text>
<text x="326.9" y="246.4">AVSS33_PA</text>
<text x="438.5" y="248.9">X32K_IN</text>
<text x="440.7" y="251.5">XTEST</text>
<text x="448.8" y="248.2">D1</text>
<text x="448.8" y="250.7">J9</text>
<text x="478.5" y="248.7">WIFI_XIN_32K</text>
<text x="488.5" y="250.7">[2,7]</text>
<text x="496.3" y="248.7">[12,52]</text>
<text x="437.1" y="254">SYSRST_B</text>
<text x="440.1" y="256.5">BT_PRI</text>
<text x="448.8" y="253.2">K9</text>
<text x="448.8" y="255.8">H7</text>
<text x="478.5" y="253.5">WIFI_RST_N</text>
<text x="478.8" y="256.3">BT_PRI</text>
<text x="487.1" y="255.5">[2,7]</text>
<text x="488.9" y="256.3">[52]</text>
<text x="494.8" y="253.5">[12,52]</text>
<text x="321.7" y="263.4">D6</text>
<text x="321.9" y="260.9">C6</text>
<text x="326.9" y="261.6">AVSS16_WF</text>
<text x="443.6" y="261.6">D0</text>
<text x="448.8" y="260.9">H3</text>
<text x="448.8" y="263.4">J3</text>
<text x="467.9" y="263.4">WIFI_MCDA1</text>
<text x="467.9" y="260.9">WIFI_MCDA0</text>
<text x="483.6" y="258.3">[7]</text>
<text x="175.8" y="265.9">FREF_26M_WIFI</text>
<text x="235.3" y="268.7">1nF/0201</text>
<text x="236.4" y="264.7">C53</text>
<text x="321.7" y="265.9">D7</text>
<text x="321.7" y="268.5">D9</text>
<text x="326.9" y="266.7">AVSS16_WF</text>
<text x="326.9" y="269.2">AVSS16_WF</text>
<text x="326.9" y="264.2">AVSS16_WF</text>
<text x="443.6" y="264.2">D1</text>
<text x="443.6" y="269.2">D3</text>
<text x="443.8" y="266.7">A0</text>
<text x="448.8" y="268.5">K2</text>
<text x="448.8" y="265.9">J1</text>
<text x="467.9" y="265.9">WIFI_MCCM0</text>
<text x="467.9" y="268.5">WIFI_MCDA3</text>
<text x="322" y="271">B8</text>
<text x="326.9" y="271.8">AVSS16_VCO</text>
<text x="441.1" y="274.3">OE_N</text>
<text x="443.6" y="271.8">D2</text>
<text x="448.8" y="271">H2</text>
<text x="448.8" y="273.6">J2</text>
<text x="467.9" y="273.6">WIFI_MCCK</text>
<text x="467.9" y="271">WIFI_MCDA2</text>
<text x="246.6" y="278.6">ANTSEL_0</text>
<text x="265.7" y="281.2">TP5202</text>
<text x="265.9" y="276.9">TP5201</text>
<text x="278.6" y="276.1">1</text>
<text x="278.6" y="281.2">1</text>
<text x="285" y="281.2">ANTSEL_0</text>
<text x="285" y="278.6">EINT_WIFI</text>
<text x="321.7" y="276.1">H8</text>
<text x="322" y="281.2">K8</text>
<text x="322.1" y="278.6">E2</text>
<text x="326.9" y="276.9">EXT_INT_B</text>
<text x="326.9" y="279.4">WIFI_INT_B</text>
<text x="326.9" y="281.9">ANTSEL_0</text>
<text x="443.6" y="276.9">D4</text>
<text x="443.6" y="279.4">D5</text>
<text x="443.6" y="281.9">D6</text>
<text x="448.8" y="276.1">G1</text>
<text x="448.8" y="278.6">G2</text>
<text x="448.8" y="281.2">G3</text>
<text x="234.7" y="283.2" transform="rotate(-90 234.7 283.2)">A_0</text>
<text x="237.6" y="282.5">1</text>
<text x="265.7" y="284">TP5203</text>
<text x="265.7" y="286.5">TP5204</text>
<text x="278.6" y="283.7">1</text>
<text x="278.6" y="286.3">1</text>
<text x="285" y="286.3">ANTSEL_2</text>
<text x="285" y="283.7">ANTSEL_1</text>
<text x="321.7" y="286.3">G9</text>
<text x="322.4" y="283.7">J8</text>
<text x="326.9" y="284.5">ANTSEL_1</text>
<text x="326.9" y="287">ANTSEL_2</text>
<text x="443.6" y="284.5">D7</text>
<text x="443.6" y="287">D8</text>
<text x="448.8" y="283.7">E3</text>
<text x="448.8" y="286.3">K4</text>
<text x="235" y="291.1" transform="rotate(-90 235 291.1)">A_1</text>
<text x="237.8" y="290.3">1</text>
<text x="265.7" y="289.1">TP5205</text>
<text x="278.6" y="288.8">1</text>
<text x="285" y="288.8">ANTSEL_3</text>
<text x="322.1" y="288.8">F8</text>
<text x="326.9" y="289.6">ANTSEL_3</text>
<text x="443.6" y="289.6">D9</text>
<text x="448.8" y="288.8">J4</text>
<text x="244.9" y="294.9">ANTSEL_1</text>
<text x="346.7" y="297.7" transform="rotate(-90 346.7 297.7)">FSOURCE</text>
<text x="351.8" y="297.7" transform="rotate(-90 351.8 297.7)">DVDDIO3</text>
<text x="356.9" y="297.7" transform="rotate(-90 356.9 297.7)">DVDDIO2</text>
<text x="359.4" y="297.7" transform="rotate(-90 359.4 297.7)">DVDDIO1</text>
<text x="364.5" y="297.7" transform="rotate(-90 364.5 297.7)">DVDDIO0</text>
<text x="369.6" y="297.7" transform="rotate(-90 369.6 297.7)">PAD_VDDK</text>
<text x="372.1" y="297.7" transform="rotate(-90 372.1 297.7)">PAD_VDDK</text>
<text x="374.7" y="297.7" transform="rotate(-90 374.7 297.7)">PAD_VDDK</text>
<text x="382.3" y="297.7" transform="rotate(-90 382.3 297.7)">CLDO</text>
<text x="392.4" y="297.7" transform="rotate(-90 392.4 297.7)">UART_DBG_TX</text>
<text x="395" y="297.7" transform="rotate(-90 395 297.7)">UART_DBG_RX</text>
<text x="400.1" y="297.7" transform="rotate(-90 400.1 297.7)">GPIO_1</text>
<text x="402.6" y="297.7" transform="rotate(-90 402.6 297.7)">GPIO_0</text>
<text x="407.7" y="297.7" transform="rotate(-90 407.7 297.7)">CS_N</text>
<text x="410.2" y="297.7" transform="rotate(-90 410.2 297.7)">WE_N</text>
<text x="420.4" y="297.7" transform="rotate(-90 420.4 297.7)">D15</text>
<text x="422.9" y="297.7" transform="rotate(-90 422.9 297.7)">D14</text>
<text x="425.5" y="297.7" transform="rotate(-90 425.5 297.7)">D13</text>
<text x="428" y="297.7" transform="rotate(-90 428 297.7)">D12</text>
<text x="430.5" y="297.7" transform="rotate(-90 430.5 297.7)">D11</text>
<text x="433.1" y="297.7" transform="rotate(-90 433.1 297.7)">D10</text>
<text x="323.1" y="303.3">MT5931 BGA</text>
<text x="345.9" y="302.5" transform="rotate(-90 345.9 302.5)">E1</text>
<text x="351" y="302.9" transform="rotate(-90 351 302.9)">H1</text>
<text x="356.1" y="302.2" transform="rotate(-90 356.1 302.2)">J7</text>
<text x="358.6" y="302.6" transform="rotate(-90 358.6 302.6)">K7</text>
<text x="363.7" y="303.8" transform="rotate(-90 363.7 303.8)">K10</text>
<text x="368.8" y="302.9" transform="rotate(-90 368.8 302.9)">G4</text>
<text x="371.3" y="302.9" transform="rotate(-90 371.3 302.9)">G6</text>
<text x="373.9" y="302.9" transform="rotate(-90 373.9 302.9)">G7</text>
<text x="381.5" y="302.7" transform="rotate(-90 381.5 302.7)">C1</text>
<text x="391.7" y="303.4" transform="rotate(-90 391.7 303.4)">J10</text>
<text x="394.2" y="304" transform="rotate(-90 394.2 304)">H10</text>
<text x="399.3" y="302.9" transform="rotate(-90 399.3 302.9)">H9</text>
<text x="401.8" y="304" transform="rotate(-90 401.8 304)">G10</text>
<text x="406.9" y="302.5" transform="rotate(-90 406.9 302.5)">F3</text>
<text x="409.4" y="302.5" transform="rotate(-90 409.4 302.5)">F2</text>
<text x="419.6" y="302.2" transform="rotate(-90 419.6 302.2)">J6</text>
<text x="422.1" y="302.2" transform="rotate(-90 422.1 302.2)">J5</text>
<text x="424.7" y="302.6" transform="rotate(-90 424.7 302.6)">K6</text>
<text x="427.2" y="302.9" transform="rotate(-90 427.2 302.9)">H6</text>
<text x="429.8" y="302.9" transform="rotate(-90 429.8 302.9)">H5</text>
<text x="432.3" y="302.9" transform="rotate(-90 432.3 302.9)">H4</text>
<text x="54.6" y="315.7">[12]</text>
<text x="60.7" y="315.7">KROW1</text>
<text x="68.5" y="317.8">[2]</text>
<text x="144" y="316">BT_PRI</text>
<text x="154.2" y="316">[52]</text>
<text x="101.5" y="318.5">0R</text>
<text x="112.7" y="319.5">R30</text>
<text x="148.8" y="318">[7]</text>
<text x="100.6" y="326.1">910k</text>
<text x="112.7" y="327.2">R31</text>
<text x="48.5" y="331.5">[12,52]</text>
<text x="57.9" y="331.5">WIFI_XIN_32K</text>
<text x="67.9" y="333.5">[2,7]</text>
<text x="143" y="331.2">WIFI_XIN_32K</text>
<text x="153" y="333.3">[2,7]</text>
<text x="160.8" y="331.2">[12,52]</text>
<text x="329.9" y="334">C55</text>
<text x="388.3" y="335">C58</text>
<text x="50.3" y="341.4">[12,52]</text>
<text x="59.7" y="341.4">WIFI_EN</text>
<text x="143.3" y="341.1">WIFI_EN</text>
<text x="155.2" y="341.1">[12,52]</text>
<text x="324.6" y="337.8">105/0201</text>
<text x="350.2" y="341.4">C56</text>
<text x="364.8" y="341.1">104/0201</text>
<text x="367.2" y="336.8">C57</text>
<text x="387.1" y="339.6">105/0201</text>
<text x="64.2" y="343.4">[2,7]</text>
<text x="147.8" y="343.2">[2,7]</text>
<text x="345" y="345.2">105/0201</text>
<text x="50.3" y="351.5">[12,52]</text>
<text x="59.7" y="351.5">WIFI_RST_N</text>
<text x="68.2" y="353.6">[2,7]</text>
<text x="142.5" y="351.5">WIFI_RST_N</text>
<text x="151" y="353.6">[2,7]</text>
<text x="158.7" y="351.5">[12,52]</text>
<text x="245.1" y="353.1" transform="rotate(-90 245.1 353.1)">NC/10k</text>
<text x="53.1" y="364.2">[12]</text>
<text x="59.2" y="364.2">WIFI_OSC_EN</text>
<text x="124.2" y="363.7">OSC_EN</text>
<text x="244.1" y="363" transform="rotate(-90 244.1 363)">R48</text>
<text x="407.4" y="360.7">COMPANY:</text>
<text x="58.2" y="371.9">[12]</text>
<text x="64.3" y="371.9">EINT_WIFI</text>
<text x="71" y="366.3">[2]</text>
<text x="100.8" y="368.8">R28</text>
<text x="107.3" y="367.8">0R</text>
<text x="124.2" y="371.3">EINT_WIFI</text>
<text x="225.8" y="367">EINT_WIFI</text>
<text x="293.4" y="366.5" transform="rotate(-90 293.4 366.5)">10k</text>
<text x="308.6" y="366.5" transform="rotate(-90 308.6 366.5)">10K</text>
<text x="70.4" y="373.9">[2,7]</text>
<text x="407.4" y="373.4">TITLE:</text>
<text x="55.6" y="379.5">[30]</text>
<text x="61.7" y="379.5">FREF_26M</text>
<text x="69.9" y="381.5">[5]</text>
<text x="107.3" y="383">0R</text>
<text x="124.2" y="379">FREF_26M_WIFI</text>
<text x="245.1" y="381.7" transform="rotate(-90 245.1 381.7)">10k</text>
<text x="292.4" y="378.3" transform="rotate(-90 292.4 378.3)">R45</text>
<text x="307.6" y="378.3" transform="rotate(-90 307.6 378.3)">R46</text>
<text x="343.9" y="382.3">DRAWN:</text>
<text x="382" y="382.3">DATED:</text>
<text x="101.3" y="384">R26</text>
<text x="279.7" y="386.1">ANTSEL_2</text>
<text x="244.1" y="393.5" transform="rotate(-90 244.1 393.5)">R49</text>
<text x="279.7" y="391.2">ANTSEL_3</text>
<text x="343.9" y="392.4">CHECKED:</text>
<text x="382" y="392.4">DATED:</text>
<text x="417.8" y="393.7">CODE:</text>
<text x="442" y="393.7">SIZE:</text>
<text x="478.8" y="393.7">DRAWING NO:</text>
<text x="523.2" y="393.7">REV:</text>
<text x="343.9" y="402.6">QUALITY CONTROL:</text>
<text x="382" y="402.6">DATED:</text>
<text x="343.9" y="412.7">RELEASED:</text>
<text x="382" y="412.7">DATED:</text>
<text x="407.7" y="416.6">SCALE:</text>
<text x="488.9" y="416.6">SHEET:</text>
<text x="497.8" y="416.6">OF</text>
</g>
<g font-size="2">
<text x="334.3" y="311.9">VIO28</text>
<text x="346.5" y="327.4">VIO28</text>
<text x="242.3" y="333.8">VIO28</text>
<text x="300.7" y="333.8">VIO28</text>
</g>
<g font-size="1.6">
<text x="382.6" y="109.7">4.7uF</text>
<text x="382.7" y="111.5">C72</text>
<text x="390.7" y="135.6">4.7uF</text>
<text x="390.8" y="137.4">C71</text>
<text x="355.2" y="138.4">4.7uF</text>
<text x="355.3" y="140.2">C73</text>
<text x="440.9" y="163.7">C59</text>
<text x="440.9" y="165.5">4.7uF</text>
</g>
</svg>
